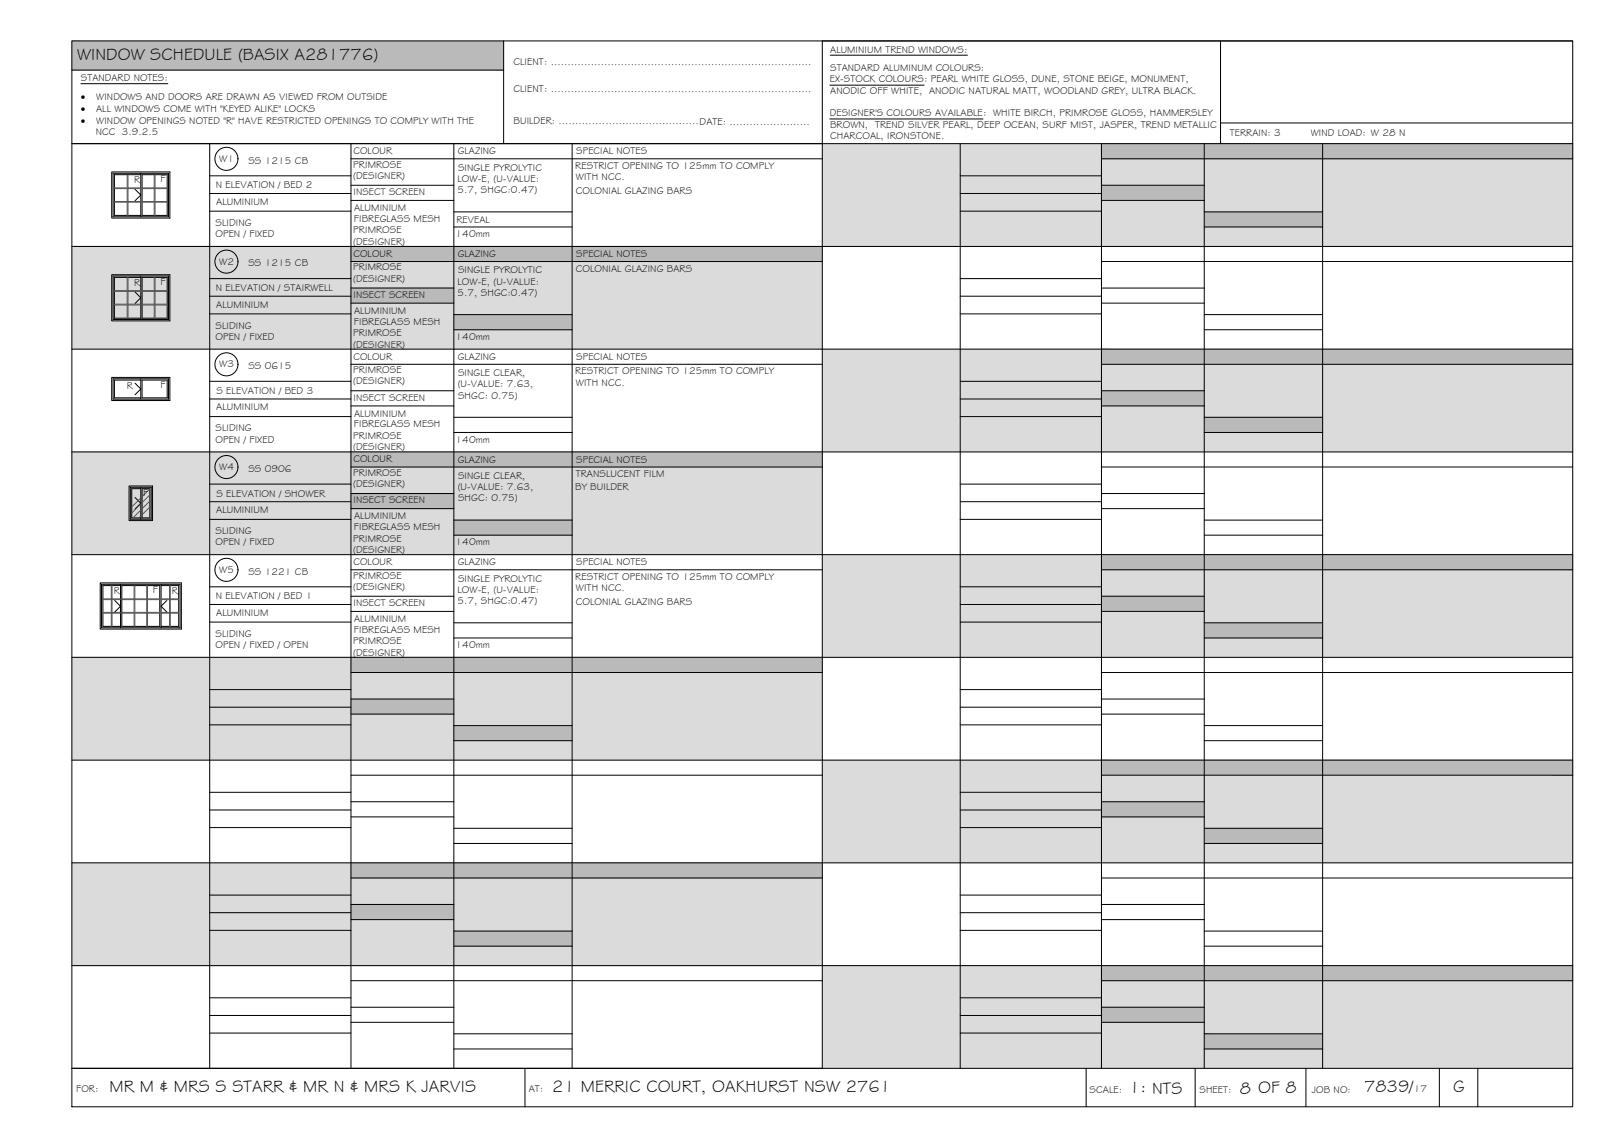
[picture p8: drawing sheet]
<svg xmlns="http://www.w3.org/2000/svg" width="420mm" height="297mm" viewBox="0 0 420 297" stroke-linecap="round" stroke-linejoin="round" font-family="sans-serif">
<!-- layer: WINDOW SCHEDULE HATCH -->
<g fill="#dbdbdb" stroke="#dbdbdb" stroke-width=".26">
<path d="M213.7 37.3l195 26.7v-26.7zM213.7 37.3l195 26.7h-195z"/>
<path d="M18.7 64l195 26.7v-26.7zM18.7 64l195 26.7h-195z"/>
<path d="M213.7 90.7l195 26.7v-26.7zM213.7 90.7l195 26.7h-195z"/>
<path d="M18.7 117.4l195 26.7v-26.7zM18.7 117.4l195 26.7h-195z"/>
<path d="M213.7 144.1l195 26.7v-26.7zM213.7 144.1l195 26.7h-195z"/>
<path d="M18.7 170.8l195 26.7v-26.7zM18.7 170.8l195 26.7h-195z"/>
<path d="M213.7 197.5l195 26.7v-26.7zM213.7 197.5l195 26.7h-195z"/>
<path d="M18.7 224.2l195 26.7v-26.7zM18.7 224.2l195 26.7h-195z"/>
<path d="M213.7 250.9l195 26.7v-26.7zM213.7 250.9l195 26.7h-195z"/>
</g>
<g fill="#bababa" stroke="#bababa" stroke-width=".26">
<path d="M18.7 10.6l112.2 7.6v-7.6zM18.7 10.6l112.2 7.6h-112.2z"/>
<path d="M286.2 37.3l122.5 4v-4zM286.2 37.3l122.5 4h-122.5z"/>
<path d="M286.2 48.1l26.7 4v-4zM286.2 48.1l26.7 4h-26.7z"/>
<path d="M312.9 55.1l30.8 3.9v-3.9zM312.9 55.1l30.8 3.9h-30.8z"/>
<path d="M91.2 64l122.5 4v-4zM91.2 64l122.5 4h-122.5z"/>
<path d="M91.2 74.9l26.7 3.9v-3.9zM91.2 74.9l26.7 3.9h-26.7z"/>
<path d="M117.9 81.8l30.8 3.9v-3.9zM117.9 81.8l30.8 3.9h-30.8z"/>
<path d="M286.2 90.7l122.5 4v-4zM286.2 90.7l122.5 4h-122.5z"/>
<path d="M286.2 101.6l26.7 3.9v-3.9zM286.2 101.6l26.7 3.9h-26.7z"/>
<path d="M312.9 108.5l30.8 3.9v-3.9zM312.9 108.5l30.8 3.9h-30.8z"/>
<path d="M91.2 117.4l122.5 4v-4zM91.2 117.4l122.5 4h-122.5z"/>
<path d="M91.2 128.3l26.7 3.9v-3.9zM91.2 128.3l26.7 3.9h-26.7z"/>
<path d="M117.9 135.2l30.8 3.9v-3.9zM117.9 135.2l30.8 3.9h-30.8z"/>
<path d="M286.2 144.1l122.5 4v-4zM286.2 144.1l122.5 4h-122.5z"/>
<path d="M286.2 155l26.7 3.9v-3.9zM286.2 155l26.7 3.9h-26.7z"/>
<path d="M312.9 161.9l30.8 3.9v-3.9zM312.9 161.9l30.8 3.9h-30.8z"/>
<path d="M91.2 170.8l122.5 4v-4zM91.2 170.8l122.5 4h-122.5z"/>
<path d="M91.2 181.6l26.7 4v-4zM91.2 181.6l26.7 4h-26.7z"/>
<path d="M117.9 188.6l30.8 3.9v-3.9zM117.9 188.6l30.8 3.9h-30.8z"/>
<path d="M286.2 197.5l122.5 4v-4zM286.2 197.5l122.5 4h-122.5z"/>
<path d="M286.2 208.4l26.7 3.9v-3.9zM286.2 208.4l26.7 3.9h-26.7z"/>
<path d="M312.9 215.3l30.8 3.9v-3.9zM312.9 215.3l30.8 3.9h-30.8z"/>
<path d="M91.2 224.2l122.5 4v-4zM91.2 224.2l122.5 4h-122.5z"/>
<path d="M91.2 235l26.7 4v-4zM91.2 235l26.7 4h-26.7z"/>
<path d="M117.9 242l30.8 3.9v-3.9zM117.9 242l30.8 3.9h-30.8z"/>
<path d="M286.2 250.9l122.5 4v-4zM286.2 250.9l122.5 4h-122.5z"/>
<path d="M286.2 261.8l26.7 3.9v-3.9zM286.2 261.8l26.7 3.9h-26.7z"/>
<path d="M312.9 268.7l30.8 3.9v-3.9zM312.9 268.7l30.8 3.9h-30.8z"/>
</g>
<!-- layer: BORDER -->
<g fill="none" stroke="#000" stroke-width=".26">
<path d="M18.7 10.6h390v277h-390zM18.7 18.2h112.2M130.9 10.6v26.7M317.1 10.6v26.7M408.7 10.6h-195v267M18.7 37.3h390M54.5 37.3v240.3M91.2 37.3v240.3M117.9 37.3v240.3M148.7 37.3v240.3M249.5 37.3v240.3M286.2 37.3v240.3"/>
<path d="M312.9 37.3v240.3M317.1 32h91.6M343.7 37.3v240.3M54.5 45.7h36.7M54.5 50.3h36.7M54.5 54.9h36.7M91.2 41.3h122.5M91.2 48.1h26.7M91.2 52.1h26.7M117.9 55.1h30.8M117.9 59h30.8M249.5 45.7h36.7"/>
<path d="M249.5 50.3h36.7M249.5 54.9h36.7M286.2 41.3h122.5M286.2 48.1h26.7M286.2 52.1h26.7M312.9 55.1h30.8M312.9 59h30.8M18.7 64h390M54.5 72.4h36.7M54.5 77h36.7M91.2 68h122.5M91.2 74.9h26.7"/>
<path d="M91.2 78.8h26.7M249.5 72.4h36.7M249.5 77h36.7M286.2 68h122.5M286.2 74.9h26.7M286.2 78.8h26.7M18.7 90.7h390M54.5 81.6h36.7M54.5 99.1h36.7M91.2 94.7h122.5M117.9 81.8h30.8M117.9 85.7h30.8"/>
<path d="M249.5 81.6h36.7M249.5 99.1h36.7M286.2 94.7h122.5M312.9 81.8h30.8M312.9 85.7h30.8M18.7 117.4h390M54.5 103.7h36.7M54.5 108.3h36.7M91.2 101.6h26.7M91.2 105.5h26.7M117.9 108.5h30.8M117.9 112.4h30.8"/>
<path d="M249.5 103.7h36.7M249.5 108.3h36.7M286.2 101.6h26.7M286.2 105.5h26.7M312.9 108.5h30.8M312.9 112.4h30.8M54.5 125.8h36.7M54.5 130.4h36.7M54.5 135h36.7M91.2 121.4h122.5M91.2 128.3h26.7M91.2 132.2h26.7"/>
<path d="M117.9 135.2h30.8M117.9 139.1h30.8M249.5 125.8h36.7M249.5 130.4h36.7M249.5 135h36.7M286.2 121.4h122.5M286.2 128.3h26.7M286.2 132.2h26.7M312.9 135.2h30.8M312.9 139.1h30.8M18.7 144.1h390M54.5 152.5h36.7"/>
<path d="M54.5 157.1h36.7M91.2 148.1h122.5M91.2 155h26.7M91.2 158.9h26.7M249.5 152.5h36.7M249.5 157.1h36.7M286.2 148.1h122.5M286.2 155h26.7M286.2 158.9h26.7M18.7 170.8h390M54.5 161.7h36.7M54.5 179.2h36.7"/>
<path d="M91.2 174.8h122.5M117.9 161.9h30.8M117.9 165.8h30.8M249.5 161.7h36.7M249.5 179.2h36.7M286.2 174.8h122.5M312.9 161.9h30.8M312.9 165.8h30.8M18.7 197.5h390M54.5 183.8h36.7M54.5 188.4h36.7M91.2 181.7h26.7"/>
<path d="M91.2 185.6h26.7M117.9 188.6h30.8M117.9 192.5h30.8M249.5 183.8h36.7M249.5 188.4h36.7M286.2 181.7h26.7M286.2 185.6h26.7M312.9 188.6h30.8M312.9 192.5h30.8M54.5 205.9h36.7M54.5 210.5h36.7M54.5 215.1h36.7"/>
<path d="M91.2 201.5h122.5M91.2 208.4h26.7M91.2 212.3h26.7M117.9 215.3h30.8M117.9 219.2h30.8M249.5 205.9h36.7M249.5 210.5h36.7M249.5 215.1h36.7M286.2 201.5h122.5M286.2 208.4h26.7M286.2 212.3h26.7M312.9 215.3h30.8"/>
<path d="M312.9 219.2h30.8M18.7 224.2h390M54.5 232.6h36.7M54.5 237.2h36.7M91.2 228.2h122.5M91.2 235h26.7M91.2 239h26.7M249.5 232.6h36.7M249.5 237.2h36.7M286.2 228.2h122.5M286.2 235h26.7M286.2 239h26.7"/>
<path d="M18.7 250.9h390M54.5 241.8h36.7M54.5 259.3h36.7M91.2 254.9h122.5M117.9 242h30.8M117.9 245.9h30.8M249.5 241.8h36.7M249.5 259.3h36.7M286.2 254.9h122.5M312.9 242h30.8M312.9 245.9h30.8M18.7 277.6h390"/>
<path d="M54.5 263.9h36.7M54.5 268.5h36.7M91.2 261.8h26.7M91.2 265.7h26.7M117.9 268.7h30.8M117.9 272.6h30.8M136.4 277.6v10M249.5 263.9h36.7M249.5 268.5h36.7M282.2 277.6v10M286.2 261.8h26.7M286.2 265.7h26.7"/>
<path d="M310.5 277.6v10M312.9 268.7h30.8M312.9 272.6h30.8M339.3 277.6v10M374 277.6v10M384 277.6v10"/>
</g>
<!-- layer: TEXT -->
<path d="M215.7 14.3h35.7M21 21.8h22.6M215.6 30.9h39.8M215.6 22.1h24.5" fill="none" stroke="#000" stroke-width=".26"/>
<!-- layer: WINDOWS -->
<g fill="none" stroke="#000" stroke-width=".26">
<path d="M29.4 45h14.4v11.3h-14.4zM35.1 49.2l1.5 1.5-1.5 1.5M36.6 45.4h-6.9v10.6h6.9M36.6 45v11.3M36.9 45.4h6.5v10.6h-6.5zM29.4 71.7h14.4v11.3h-14.4zM35.1 75.9l1.5 1.5-1.5 1.5M36.6 72.1h-6.9v10.6h6.9M36.6 71.7v11.3M36.9 72.1h6.5v10.6h-6.5zM29.4 98.4h14.4v5.3h-14.4zM35.1 99.6l1.5 1.5-1.5 1.5"/>
<path d="M36.6 98.8h-6.9v4.6h6.9M36.6 98.4v5.3M36.9 98.8h6.5v4.6h-6.5zM33.9 126.6h5.4v8.3h-5.4zM35.1 129.3l1.5 1.5-1.5 1.5M36.6 126.6v8.3M36.6 127h-2.4v7.6h2.4M36.9 127h2v7.6h-2zM26.4 151.8h20.4v11.3h-20.4zM29.8 156.1l1.5 1.5-1.5 1.5M31.3 152.2h-4.6v10.6h4.6M31.3 151.8v11.3"/>
<path d="M31.7 152.2h9.8v10.6h-9.8zM41.9 152.2h4.5v10.6h-4.5M41.9 151.8v11.3M43.4 156.1l-1.5 1.5 1.5 1.5"/>
<circle cx="58.8" cy="41.3" r="3"/>
<circle cx="58.8" cy="68" r="3"/>
<circle cx="58.8" cy="94.7" r="3"/>
<circle cx="58.8" cy="121.4" r="3"/>
<circle cx="58.8" cy="148.1" r="3"/>
</g>
<!-- layer: NEWWORK -->
<path d="M29 44.7h15.1v12h-15.1zM29 71.4h15.1v12h-15.1zM29 98.1h15.1v6h-15.1zM33.5 126.3h6.1v9h-6.1zM26 151.5h21.1v12h-21.1z" fill="none" stroke="#000" stroke-width=".26"/>
<!-- layer: HATCH -->
<g fill="none" stroke="#545454" stroke-width=".26">
<path d="M29.7 49h3.3v3.4h-3.3M29.7 52.5h3.3v3.5M33 45.4v3.4h-3.3M33.3 45.4v3.4h3.3M36.6 49h-3.3v3.4h3.3M36.6 52.5h-3.3v3.5M36.9 49h3.2v3.4h-3.2M36.9 52.5h3.2v3.5M40.1 45.4v3.4h-3.2M40.3 45.4v3.4h3.1M43.4 49h-3.1v3.4h3.1M43.4 52.5h-3.1v3.5"/>
<path d="M29.7 75.7h3.3v3.4h-3.3M29.7 79.3h3.3v3.4M33 72.1v3.4h-3.3M33.3 72.1v3.4h3.3M36.6 75.7h-3.3v3.4h3.3M36.6 79.3h-3.3v3.4M36.9 75.7h3.2v3.4h-3.2M36.9 79.3h3.2v3.4M40.1 72.1v3.4h-3.2M40.3 72.1v3.4h3.1M43.4 75.7h-3.1v3.4h3.1M43.4 79.3h-3.1v3.4"/>
<path d="M34.3 127h-.1M36.6 129.4l-2.4 2.4M36.6 131l-2.4 2.3M36.6 132.6l-2 2M36.6 134.1l-.5 .5M38.9 127.1l-2 2M38.9 128.6l-2 2M38.9 130.2l-2 2M38.9 131.8l-2 2M26.7 155.8h4.6M26.7 155.6h4.6M26.7 159.4h4.6"/>
<path d="M26.7 159.1h4.6M28.9 152.2v10.6M29.1 152.2v10.6M31.7 155.8h3.1v3.3h-3.1M31.7 159.4h3.1v3.4M34.8 152.2v3.4h-3.1M35 155.8h3.1v3.3h-3.1zM35 152.2v3.4h3.1v-3.4M38.3 152.2v3.4h3.2M41.5 155.8h-3.2v3.3h3.2M41.5 159.4h-3.2v3.4M41.9 155.8h2.2v3.3h-2.2"/>
<path d="M41.9 159.4h2.2v3.4M44.1 152.2v3.4h-2.2M44.2 152.2v3.4h2.2M46.4 155.8h-2.2v3.3h2.2M46.4 159.4h-2.2v3.4M35 162.8v-3.4h3.1v3.4"/>
</g>
<g font-size="4.5">
<text x="20" y="15.6">WINDOW SCHEDULE (BASIX A281776)</text>
<text x="28.5" y="283.7">MR M &amp; MRS S STARR &amp; MR N &amp; MRS K JARVIS</text>
<text x="143.5" y="283.7">21 MERRIC COURT, OAKHURST NSW 2761</text>
<text x="293.4" y="284">1: NTS</text>
<text x="322.2" y="284.2">8 OF 8</text>
<text x="354.5" y="283.8">7839/</text>
<text x="377.6" y="283.8">G</text>
</g>
<g font-size="2.6">
<text x="133.4" y="16.9">CLIENT: ..............................................................................</text>
<text x="215.7" y="13.6">ALUMINIUM TREND WINDOWS:</text>
<text x="21" y="21.1">STANDARD NOTES:</text>
<text x="215.6" y="21.4">EX-STOCK COLOURS: PEARL WHITE GLOSS, DUNE, STONE BEIGE, MONUMENT,</text>
<text x="215.7" y="18.5">STANDARD ALUMINUM COLOURS:</text>
<text x="21" y="26.1">·</text>
<text x="21" y="29.1">·</text>
<text x="25" y="29.1">ALL WINDOWS COME WITH &quot;KEYED ALIKE&quot; LOCKS</text>
<text x="25" y="26.1">WINDOWS AND DOORS ARE DRAWN AS VIEWED FROM OUTSIDE</text>
<text x="133.4" y="24">CLIENT: ..............................................................................</text>
<text x="215.7" y="24.4">ANODIC OFF WHITE, ANODIC NATURAL MATT, WOODLAND GREY, ULTRA BLACK.</text>
<text x="21" y="32.1">·</text>
<text x="24.9" y="35.1">NCC 3.9.2.5</text>
<text x="25" y="32.1">WINDOW OPENINGS NOTED &quot;R&quot; HAVE RESTRICTED OPENINGS TO COMPLY WITH THE</text>
<text x="133.4" y="32.3">BUILDER: ..........................................DATE: ........................</text>
<text x="215.6" y="30.2">DESIGNER'S COLOURS AVAILABLE: WHITE BIRCH, PRIMROSE GLOSS, HAMMERSLEY</text>
<text x="215.7" y="33.2">BROWN, TREND SILVER PEARL, DEEP OCEAN, SURF MIST, JASPER, TREND METALLIC</text>
<text x="319.6" y="35.4">TERRAIN: 3</text>
<text x="340.6" y="35.4">WIND LOAD: W 28 N</text>
<text x="91.8" y="40.1">COLOUR</text>
<text x="119" y="40.1">GLAZING</text>
<text x="149.7" y="40.1">SPECIAL NOTES</text>
<text x="215.7" y="36.1">CHARCOAL, IRONSTONE.</text>
<text x="34.8" y="47.6">R</text>
<text x="41.7" y="47.4">F</text>
<text x="57" y="42.1">W1</text>
<text x="64.5" y="42.6">SS 1215 CB</text>
<text x="91.8" y="43.6">PRIMROSE</text>
<text x="91.8" y="46.5">(DESIGNER)</text>
<text x="118.9" y="47.2">LOW-E, (U-VALUE:</text>
<text x="119" y="44.3">SINGLE PYROLYTIC</text>
<text x="149.5" y="43.9">RESTRICT OPENING TO 125mm TO COMPLY</text>
<text x="149.6" y="46.8">WITH NCC.</text>
<text x="56.1" y="49">N ELEVATION / BED 2</text>
<text x="56.2" y="53.2">ALUMINIUM</text>
<text x="91.8" y="50.7">INSECT SCREEN</text>
<text x="118.9" y="50.2">5.7, SHGC:0.47)</text>
<text x="149.6" y="50.4">COLONIAL GLAZING BARS</text>
<text x="56" y="58.7">SLIDING</text>
<text x="92" y="57.7">FIBREGLASS MESH</text>
<text x="92" y="54.9">ALUMINIUM</text>
<text x="118.6" y="57.9">REVEAL</text>
<text x="56" y="61.6">OPEN / FIXED</text>
<text x="91.8" y="60.7">PRIMROSE</text>
<text x="91.8" y="63.6">(DESIGNER)</text>
<text x="118.4" y="61.7">140mm</text>
<text x="57" y="68.8">W2</text>
<text x="64.5" y="69.3">SS 1215 CB</text>
<text x="91.8" y="70.2">PRIMROSE</text>
<text x="91.8" y="66.8">COLOUR</text>
<text x="119" y="66.9">GLAZING</text>
<text x="119" y="71">SINGLE PYROLYTIC</text>
<text x="149.6" y="70.6">COLONIAL GLAZING BARS</text>
<text x="149.7" y="66.9">SPECIAL NOTES</text>
<text x="34.8" y="74.3">R</text>
<text x="41.7" y="74.1">F</text>
<text x="56.1" y="75.7">N ELEVATION / STAIRWELL</text>
<text x="91.8" y="73.2">(DESIGNER)</text>
<text x="91.8" y="77.4">INSECT SCREEN</text>
<text x="118.9" y="73.9">LOW-E, (U-VALUE:</text>
<text x="118.9" y="76.9">5.7, SHGC:0.47)</text>
<text x="56.2" y="79.9">ALUMINIUM</text>
<text x="92" y="81.6">ALUMINIUM</text>
<text x="56" y="88.3">OPEN / FIXED</text>
<text x="56" y="85.4">SLIDING</text>
<text x="91.8" y="87.4">PRIMROSE</text>
<text x="92" y="84.4">FIBREGLASS MESH</text>
<text x="118.4" y="88.3">140mm</text>
<text x="57" y="95.5">W3</text>
<text x="64.5" y="96">SS 0615</text>
<text x="91.8" y="90.3">(DESIGNER)</text>
<text x="91.8" y="93.5">COLOUR</text>
<text x="119" y="93.5">GLAZING</text>
<text x="149.7" y="93.5">SPECIAL NOTES</text>
<text x="33" y="101">R</text>
<text x="41.7" y="100.8">F</text>
<text x="91.8" y="97">PRIMROSE</text>
<text x="91.8" y="99.9">(DESIGNER)</text>
<text x="118.9" y="100.6">(U-VALUE: 7.63,</text>
<text x="119" y="97.7">SINGLE CLEAR,</text>
<text x="149.5" y="97.3">RESTRICT OPENING TO 125mm TO COMPLY</text>
<text x="149.6" y="100.2">WITH NCC.</text>
<text x="56.2" y="106.7">ALUMINIUM</text>
<text x="56.2" y="102.4">S ELEVATION / BED 3</text>
<text x="91.8" y="104.1">INSECT SCREEN</text>
<text x="119" y="103.6">SHGC: 0.75)</text>
<text x="56" y="112.1">SLIDING</text>
<text x="92" y="111.1">FIBREGLASS MESH</text>
<text x="92" y="108.3">ALUMINIUM</text>
<text x="56" y="115">OPEN / FIXED</text>
<text x="91.8" y="114.1">PRIMROSE</text>
<text x="91.8" y="117">(DESIGNER)</text>
<text x="118.4" y="115">140mm</text>
<text x="57" y="122.2">W4</text>
<text x="64.5" y="122.7">SS 0906</text>
<text x="91.8" y="123.6">PRIMROSE</text>
<text x="91.8" y="120.2">COLOUR</text>
<text x="119" y="120.3">GLAZING</text>
<text x="119" y="124.4">SINGLE CLEAR,</text>
<text x="149.6" y="124">TRANSLUCENT FILM</text>
<text x="149.7" y="120.3">SPECIAL NOTES</text>
<text x="37.2" y="129">F</text>
<text x="56.2" y="129.1">S ELEVATION / SHOWER</text>
<text x="91.8" y="126.6">(DESIGNER)</text>
<text x="91.8" y="130.8">INSECT SCREEN</text>
<text x="118.9" y="127.3">(U-VALUE: 7.63,</text>
<text x="119" y="130.3">SHGC: 0.75)</text>
<text x="149.4" y="127.2">BY BUILDER</text>
<text x="56.2" y="133.3">ALUMINIUM</text>
<text x="92" y="137.8">FIBREGLASS MESH</text>
<text x="92" y="135">ALUMINIUM</text>
<text x="56" y="141.7">OPEN / FIXED</text>
<text x="56" y="138.8">SLIDING</text>
<text x="91.8" y="140.8">PRIMROSE</text>
<text x="91.8" y="143.7">(DESIGNER)</text>
<text x="118.4" y="141.7">140mm</text>
<text x="57" y="148.9">W5</text>
<text x="64.5" y="149.4">SS 1221 CB</text>
<text x="91.8" y="146.9">COLOUR</text>
<text x="119" y="147">GLAZING</text>
<text x="149.7" y="147">SPECIAL NOTES</text>
<text x="29.6" y="154.4">R</text>
<text x="39.7" y="154.2">F</text>
<text x="44.7" y="154.4">R</text>
<text x="56.1" y="155.8">N ELEVATION / BED 1</text>
<text x="91.8" y="150.4">PRIMROSE</text>
<text x="91.8" y="153.3">(DESIGNER)</text>
<text x="118.9" y="154">LOW-E, (U-VALUE:</text>
<text x="119" y="151.1">SINGLE PYROLYTIC</text>
<text x="149.5" y="150.7">RESTRICT OPENING TO 125mm TO COMPLY</text>
<text x="149.6" y="153.6">WITH NCC.</text>
<text x="56.2" y="160">ALUMINIUM</text>
<text x="91.8" y="157.5">INSECT SCREEN</text>
<text x="92" y="161.7">ALUMINIUM</text>
<text x="118.9" y="157">5.7, SHGC:0.47)</text>
<text x="149.6" y="157.2">COLONIAL GLAZING BARS</text>
<text x="56" y="165.5">SLIDING</text>
<text x="91.8" y="167.5">PRIMROSE</text>
<text x="92" y="164.5">FIBREGLASS MESH</text>
<text x="56" y="168.4">OPEN / FIXED / OPEN</text>
<text x="91.8" y="170.4">(DESIGNER)</text>
<text x="118.4" y="168.4">140mm</text>
<text x="19.8" y="283.8">FOR:</text>
<text x="137.4" y="283.7">AT:</text>
<text x="283.1" y="284">SCALE:</text>
<text x="311.7" y="284">SHEET:</text>
<text x="340.9" y="284">JOB NO:</text>
<text x="367.4" y="283.8">17</text>
</g>
</svg>
